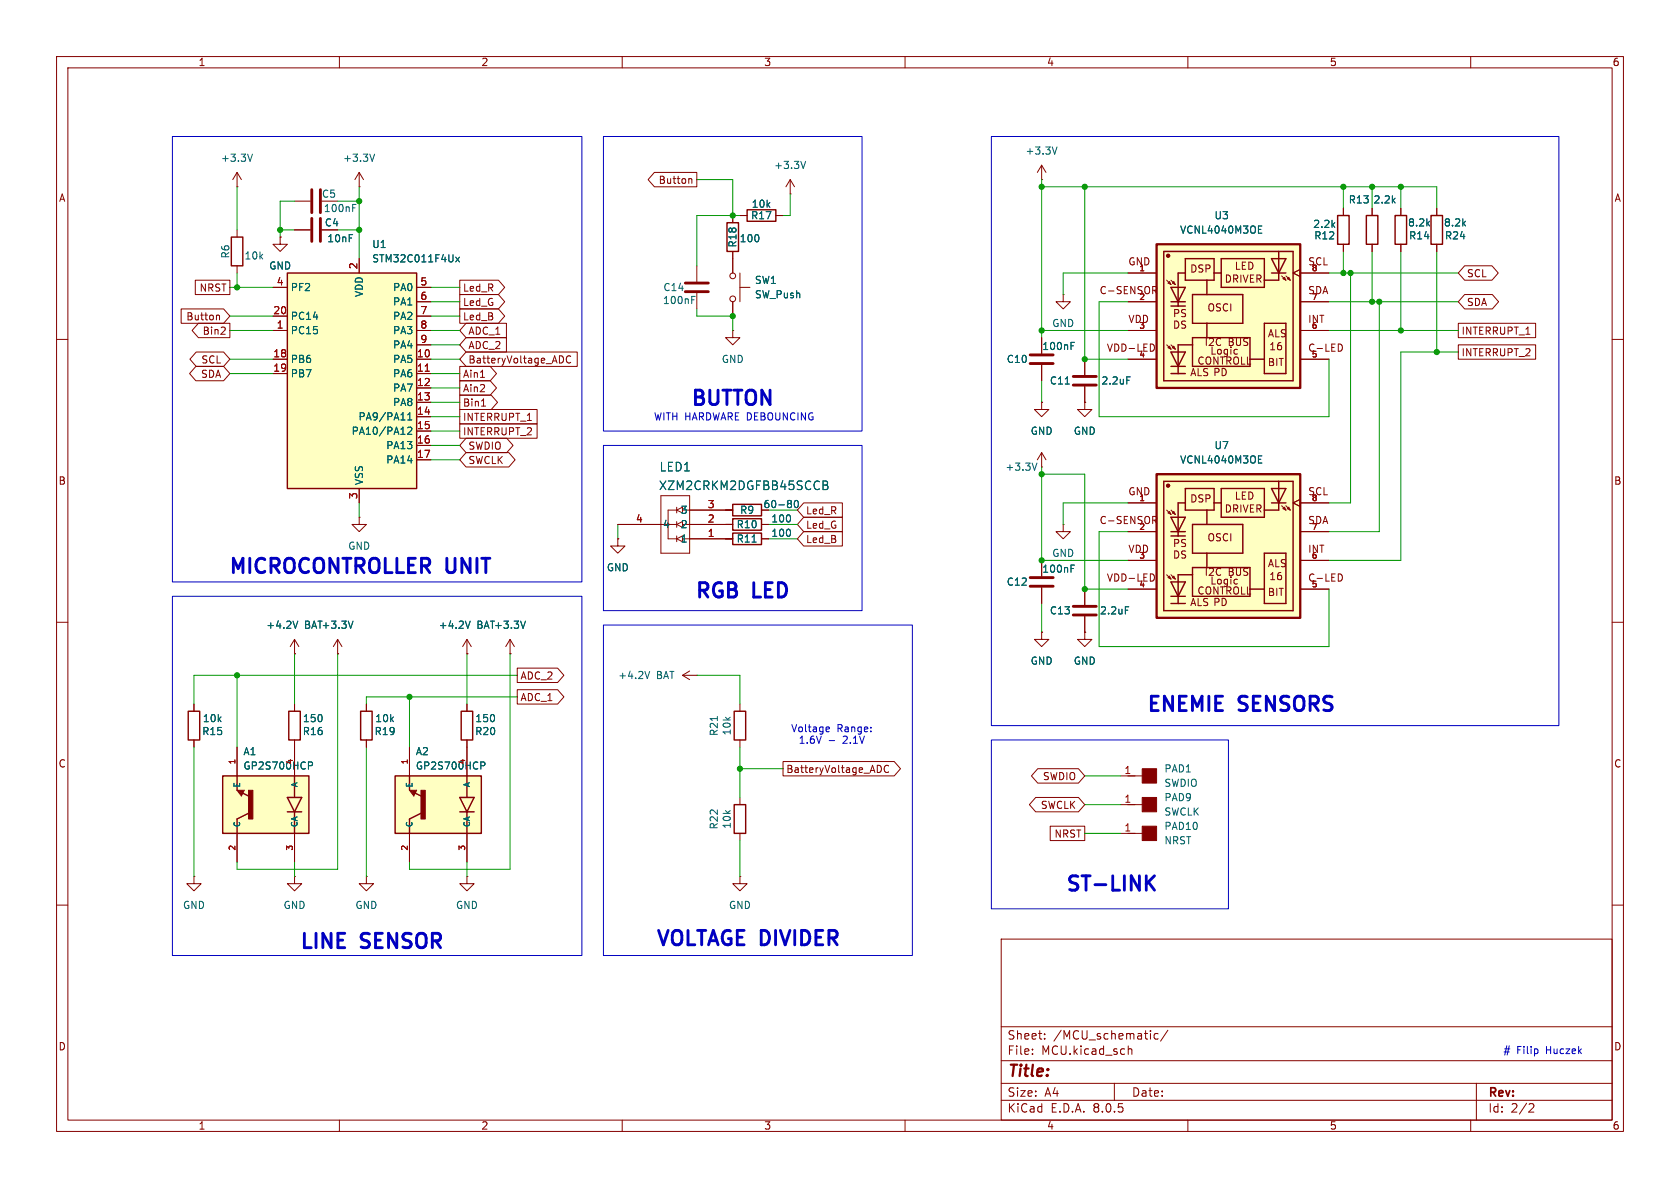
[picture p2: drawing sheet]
<svg xmlns="http://www.w3.org/2000/svg" width="297mm" height="210mm" viewBox="0 0 297 210" stroke-linecap="round" stroke-linejoin="round" font-family="sans-serif">
<g fill="none" stroke="#840000" stroke-width=".18">
<path d="M10 10h277v190h-277zM12 12h273v186h-273zM60 10v2M110 10v2M160 10v2M210 10v2M260 10v2M10 60h2M41.9 40.6v1.3M41.9 47v1.3M285 60h2M10 110h2"/>
<path d="M52.1 115.6h.1M52.1 113l-.8 1.3M52.1 113v2.6M52.1 113l.7 1.3M82.5 115.6h.1M82.5 113l-.7 1.3M82.5 113v2.6M82.5 113l.8 1.3M90.2 115.6h.1M90.2 113l-.8 1.3M90.2 113v2.6M90.2 113l.7 1.3"/>
<path d="M285 110h2M10 160h2M34.3 154.9v1.3h1.3l-1.3 1.3-1.3-1.3h1.3M34.3 154.9h.1M52.1 154.9v1.3h1.2l-1.2 1.3-1.3-1.3h1.3M52.1 154.9h.1M64.8 154.9v1.3h1.2l-1.2 1.3-1.3-1.3h1.3M64.8 154.9h.1M82.5 154.9v1.3h1.3l-1.3 1.3-1.2-1.3h1.2M82.5 154.9h.1M285 160h2M177 166h108v32h-108z"/>
<path d="M60 198v2M110 198v2M160 198v2M177 194.5h108M177 191.5h108M177 187.5h108M177 181.5h108M182.5 186.3v.1M182.5 185.5v.1M184.7 183.6v.1M184.7 182.8v.1M197 191.5v3"/>
<path d="M199.5 184.9v1.5M199.5 185.5l.2-.1 .3 .1 .1 .9M204.7 182.8l-.4-.1-.3 .3v.4l.2 .2h.5M206.5 182.1l-1.3 2M210 198v2M260 198v2M261 191.5v6.5M270.5 195.1l.5 .1 .2 .3-1 1.1h1"/>
</g>
<path d="M52.6 109.8l-.4 1.3M83.1 109.8l-.4 1.3M92.9 109.8l-.4 1.3" fill="none" stroke="#006464" stroke-width=".18"/>
<path d="M40.9 41.9h2v5.1h-2z" fill="none" stroke="#840000" stroke-width=".25"/>
<path d="M39.4 137.2h15.2v10.1h-15.2z" fill="#ffffc2"/>
<path d="M129.5 91.7h5.1v2h-5.1zM129.5 89.2h5.1v2h-5.1zM39.4 137.2h15.2v10.1h-15.2zM41.9 137.2v2.5M42.9 139.8h-.7l.5 .7 .2-.5h-.4l.2 .2M52.1 137.2v3.8M42.9 140.2l1.2 .6M43.9 143.8l-2 1v2.5M50.8 143.5h2.5M50.8 141h2.5l-1.2 2.5zM52.1 143.5v3.8" fill="none" stroke="#840000" stroke-width=".25"/>
<path d="M43.9 139.7h.8v5.1h-.8z" fill="#840000" stroke="#840000" stroke-width=".18"/>
<g fill="none" stroke="#840000" stroke-width=".18">
<path d="M41.9 33h.1M41.9 30.5v2.5M41.9 30.5l-.8 1.3M41.9 30.5l.8 1.3M52.1 35.6h2.8M56.9 35.6h2.8M63.5 33h.1M63.5 30.5l-.8 1.3M63.5 30.5v2.5M63.5 30.5l.8 1.3M49.5 41.9v1.3h1.3l-1.3 1.3-1.2-1.3h1.2M49.5 41.9h.1"/>
<path d="M52.1 40.6h2.8M63.5 91.4v1.3h1.3l-1.3 1.3-1.3-1.3h1.3M63.5 91.4h.1M109.2 92.7h10.4M116.8 87.6h5.1v10.2h-5.1zM119.6 90.2h-1.5v5.1h1.5M119.6 95.3l1 .5M119.6 89.7v1M119.6 92.2v1M119.6 94.7v1.1M119.6 92.7l1 .5M119.6 90.2l1 .5"/>
<path d="M120.6 92.7h8.9M120.6 95.3h8.9M120.6 90.2h8.9M120.6 94.7l-1 .6M120.6 92.2l-1 .5M120.6 89.7l-1 .5M134.6 92.7h1.3M59.7 115.6h.1M59.7 113l-.8 1.3M59.7 113v2.6M59.7 113l.8 1.3M41.9 139.7h1.3l-.5 1z"/>
<path d="M41.9 132.1v5.1M52.1 132.1v5.1M41.9 147.3v5.1M52.1 147.3v5.1"/>
</g>
<path d="M44.6 27.2l-.4 1.3M62.3 36.7h.5M62.3 36.1h.6M66.2 27.2l-.4 1.3M140.5 88.6l.2-.1a.68 .68 0 0 1 .5 .6 .68 .68 0 0 1-.5 .6l-.2-.1-.1-.4zM145.5 85h.5l.2 .2 .1 .3-.3 .3M145.5 85.8h.5M146 85.8a.41 .41 0 0 1 .4 .3 .41 .41 0 0 1-.3 .4h-.6M62.4 109.8l-.4 1.3M54.5 134.7h.5l.3 .2-.2 .4-.6 .1" fill="none" stroke="#006464" stroke-width=".18"/>
<path d="M55.1 33.5v4.1M55.1 38.6v4.1M56.6 33.5v4.1M56.6 38.6v4.1" fill="none" stroke="#840000" stroke-width=".51"/>
<path d="M50.8 48.3h22.9v38.1h-22.9z" fill="#ffffc2"/>
<path d="M128.5 39.4h2.1v5.1h-2.1zM132.1 37.1h5.1v2h-5.1zM50.8 48.3h22.9v38.1h-22.9zM33.3 125.7h2v5.1h-2zM51.1 125.7h2v5.1h-2zM63.8 125.7h2v5.1h-2zM81.5 125.7h2.1v5.1h-2.1z" fill="none" stroke="#840000" stroke-width=".25"/>
<g fill="none" stroke="#840000" stroke-width=".18">
<path d="M129.5 38.1v1.3M130.8 38.1h1.3M137.2 38.1h1.2M139.7 34.3h.1M139.7 31.8l-.8 1.2M139.7 31.8v2.5M139.7 31.8l.8 1.2M48.3 58.4h2.5M48.3 55.9h2.5M48.3 50.8h2.5M63.5 45.7v2.6M73.7 58.4h2.5"/>
<path d="M73.7 55.9h2.5M73.7 50.8h2.5M73.7 53.3h2.5M123.2 47v2.8M123.2 51.8v2.8M129.5 58.4v1.3h1.3l-1.3 1.3-1.2-1.3h1.2M129.5 58.4h.1M129.5 44.5v3.8M129.5 53.3v2.6M130.8 50.8h1.8M130.8 48.3v5M48.3 63.5h2.5"/>
<path d="M48.3 66h2.5M73.7 63.5h2.5M73.7 66h2.5M73.7 68.6h2.5M73.7 71.1h2.5M73.7 73.7h2.5M73.7 76.2h2.5M73.7 78.7h2.5M73.7 61h2.5M63.5 86.4v2.5M73.7 81.3h2.5M109.2 95.3v1.2h1.3l-1.3 1.3-1.3-1.3h1.3"/>
<path d="M109.2 95.3h.1M34.3 124.5v1.2M34.3 130.8v1.3M52.1 124.5v1.2M52.1 130.8v1.3M64.8 124.5v1.2M64.8 130.8v1.3M82.5 124.5v1.2M82.5 130.8v1.3"/>
<circle cx="129.5" cy="52.8" r=".51"/>
<circle cx="129.5" cy="48.8" r=".51"/>
</g>
<path d="M75.2 65.6h.7" fill="none" stroke="#a90000" stroke-width=".18"/>
<path d="M142.4 28.5l-.4 1.3M80.6 45.5l.6 .8M81.2 45.5l-.6 .8M122.3 53h.4M122.3 52.4h.6M72.1 74.2h.7M72.1 73.3l.3-.3v1.2M72.1 75.6l.5-.1 .2 .4-.8 .9h.8" fill="none" stroke="#006464" stroke-width=".18"/>
<path d="M121.2 50h4M121.2 51.6h4" fill="none" stroke="#840000" stroke-width=".51"/>
<path d="M69.8 137.2h15.3v10.1h-15.3z" fill="#ffffc2"/>
<path d="M129.5 94.2h5.1v2.1h-5.1zM69.8 137.2h15.3v10.1h-15.3zM72.4 137.2v2.5M73.4 139.8h-.8l.6 .7 .2-.5h-.4l.2 .2M82.5 137.2v3.8M129.8 125.7h2v5.1h-2zM73.4 140.2l1.2 .6M74.4 143.8l-2 1v2.5M81.3 143.5h2.5M81.3 141h2.5l-1.3 2.5zM82.5 143.5v3.8M129.8 142.2h2v5.1h-2z" fill="none" stroke="#840000" stroke-width=".25"/>
<path d="M74.4 139.7h.8v5.1h-.8z" fill="#840000" stroke="#840000" stroke-width=".18"/>
<g fill="none" stroke="#840000" stroke-width=".18">
<path d="M128.3 95.3h1.2M134.6 95.3h1.3M120.6 119.4l1.3 .7M120.6 119.4h2.6M121.9 118.6l-1.3 .8M123.2 119.4h.1M184.1 111.8v1.2h1.3l-1.3 1.3-1.2-1.3h1.2M184.1 111.8h.1M191.8 111.8v1.2h1.2l-1.2 1.3-1.3-1.3h1.3M191.8 111.8h.1M191.8 104.1v2.8M191.8 109v2.8"/>
<path d="M72.4 139.7h1.3l-.5 1zM72.4 132.1v5.1M82.5 132.1v5.1M130.8 124.5v1.2M130.8 130.8v1.3M72.4 147.3v5.1M82.5 147.3v5.1M130.8 154.9v1.3h1.3l-1.3 1.3-1.3-1.3h1.3M130.8 154.9h.1M130.8 141v1.2M130.8 147.3v1.3"/>
</g>
<path d="M133 95.8h.7M114.9 118.7l-.5 1.3M198.9 107.3h.7M85 134.7h.5l.2 .2-.1 .4-.6 .1M126.8 126.7v.7" fill="none" stroke="#006464" stroke-width=".18"/>
<path d="M189.7 107.2h4.1M189.7 108.7h4.1" fill="none" stroke="#840000" stroke-width=".51"/>
<path d="M204.5 83.8h25.4v25.4h-25.4z" fill="#ffffc2"/>
<path d="M204.5 83.8h25.4v25.4h-25.4z" fill="none" stroke="#840000" stroke-width=".41"/>
<g fill="none" stroke="#840000" stroke-width=".25">
<path d="M205.7 85.1h22.9v22.9h-22.9zM207 94h2.5M207 91.4h2.5l-1.2 2.6zM207 94.7h2.5M209.5 88.9h-1.2v5.8M209.5 86.4h5.1v3.8h-5.1zM210.8 92.7h8.9v5.1h-8.9zM213.4 90.2v2.5M213.4 97.8v2.5M214.6 88.9h1.3M215.9 86.4h7.6v5h-7.6zM223.5 97.8h3.8v8.9h-3.8z"/>
<path d="M224.8 88.9h2.5M224.8 86.4h2.5l-1.2 2.5zM226.1 85.1v5.1h-2.6M207 102.9h2.5l-1.2 2.5zM207 106.7h2.5M207 105.4h2.5M210.8 101.6h-2.5v5.1M223.5 104.1h-2.5v-3.8h-10.2v5.1h10.2"/>
<circle cx="206.5" cy="85.9" r=".18"/>
<circle cx="206.5" cy="85.9" r=".25"/>
<circle cx="206.6" cy="85.9" r=".13"/>
</g>
<g fill="none" stroke="#840000" stroke-width=".18">
<path d="M184.1 59.7v2.8M188 52.1v1.2h1.2l-1.2 1.3-1.3-1.3h1.3M188 52.1h.1M184.1 71.1v1.3h1.3l-1.3 1.3-1.2-1.3h1.2M184.1 71.1h.1M184.1 64.5v2.8M191.8 71.1v1.3h1.2l-1.2 1.3-1.3-1.3h1.3M191.8 71.1h.1M191.8 63.5v2.8M191.8 68.3v2.8M184.1 82.6h.1M184.1 80l-.7 1.3"/>
<path d="M184.1 80v2.6M184.1 80l.8 1.3M188 92.7v1.3h1.2l-1.2 1.3-1.3-1.3h1.3M188 92.7h.1M199.4 88.9h5.1M199.4 94h5.1M199.4 99.1h5.1M203.8 91.3h.5l.2 .2-.1 .4-.6 .1M204.1 92l.4 .6M206.2 90.2l.8 .7M206.5 90.7l.3-.3 .2 .5zM207 90.2l.8 .7"/>
<path d="M207.3 90.7l.2-.3 .3 .5zM226.6 89.4l.7 .8M226.8 89.9l.3-.2 .2 .5zM227.3 89.4l.8 .8M227.6 89.9l.2-.2 .3 .5zM229.9 88.3l-1.3 .6 1.3 .6M229.9 88.9h5M229.9 94h5M229.9 99.1h5M199.4 104.1h5.1M203.8 101.5l.3 .5-.3 .7M206.2 101.6l.8 .8"/>
<path d="M206.5 102.1l.3-.2 .2 .5zM207 101.6l.8 .8M207.3 102.1l.2-.2 .3 .5zM218.8 103.2h-.2M229.9 104.1h5M236.9 101.5a.68 .68 0 0 1 .4 .6 .68 .68 0 0 1-.4 .6"/>
</g>
<path d="M188.3 67.9h.8M189.3 61.1h.5M189.3 60.5h.6M199.2 66.6h.6M183.3 81.9l-.4 1.2M222.5 81.2h.4M222.5 81.9h.6M222.5 80.6h.6" fill="none" stroke="#006464" stroke-width=".18"/>
<path d="M182.1 62.7h4.1M182.1 64.3h4.1M189.7 66.5h4.1M189.7 68.1h4.1" fill="none" stroke="#840000" stroke-width=".51"/>
<path d="M204.5 43.2h25.4v25.4h-25.4z" fill="#ffffc2"/>
<path d="M204.5 43.2h25.4v25.4h-25.4z" fill="none" stroke="#840000" stroke-width=".41"/>
<g fill="none" stroke="#840000" stroke-width=".25">
<path d="M236.5 38.1h2v5.1h-2zM241.6 38.1h2v5.1h-2zM246.6 38.1h2.1v5.1h-2.1zM253 38.1h2v5.1h-2zM205.7 44.5h22.9v22.8h-22.9zM207 53.3h2.5M207 50.8h2.5l-1.2 2.5zM207 54.1h2.5M209.5 48.3h-1.2v5.8M209.5 45.7h5.1v3.8h-5.1zM210.8 52.1h8.9v5.1h-8.9zM213.4 49.5v2.6"/>
<path d="M213.4 57.2v2.5M214.6 48.3h1.3M215.9 45.7h7.6v5.1h-7.6zM223.5 57.2h3.8v8.8h-3.8zM224.8 48.3h2.5M224.8 45.7h2.5l-1.2 2.6zM226.1 44.5v5h-2.6M207 62.2h2.5l-1.2 2.6zM207 66h2.5M207 64.8h2.5M210.8 61h-2.5v5M223.5 63.5h-2.5v-3.8h-10.2v5.1h10.2"/>
<circle cx="206.5" cy="45.2" r=".18"/>
<circle cx="206.5" cy="45.2" r=".25"/>
<circle cx="206.6" cy="45.2" r=".13"/>
</g>
<g fill="none" stroke="#840000" stroke-width=".18">
<path d="M115.7 30.5h7.5v2.5h-7.5l-1.1-1.2zM121.9 31.6l.4 .2v.6M129.5 38.1v1.3M130.8 38.1h1.3M137.2 38.1h1.2M184.1 31.8h.1M184.1 29.2l-.7 1.3M184.1 29.2v2.6M184.1 29.2l.8 1.3M237.5 36.8v1.3M242.6 36.8v1.3M247.6 36.8v1.3"/>
<path d="M254 36.8v1.3M32 54.6h7.5l1.1 1.3-1.1 1.3h-7.5zM34.5 49.5h6.1v2.6h-6.1zM35.1 57.1h5.5v2.6h-5.5l-1.1-1.3zM38.4 55.7l.4 .2v.7M39 59.1h.8M39.8 57.9v.5M48.3 58.4h2.5M48.3 55.9h2.5M48.3 50.8h2.5M49.5 41.9h.1M52.1 40.6h2.8"/>
<path d="M63.5 45.7v2.6M73.7 53.3h2.5M73.7 58.4h2.5M73.7 55.9h2.5M73.7 50.8h2.5M81.3 54.6h6.8l1.1 1.3-1.1 1.3h-6.8zM81.3 49.5h6.8l1.1 1.3-1.1 1.3h-6.8zM81.3 52.1h6.8l1.1 1.2-1.1 1.3h-6.8zM82.4 59.7h7.1v2.5h-7.1l-1.1-1.2zM82.4 57.1h7.1v2.6h-7.1l-1.1-1.3zM129.5 44.5v3.8M129.5 53.3v2.6"/>
<path d="M184.1 59.7v2.8M199.4 48.3h5.1M199.4 53.3h5.1M199.4 58.4h5.1M203.8 50.6h.5l.2 .3-.1 .4h-.6M204.1 51.3l.4 .6M206.2 49.5l.8 .8M206.5 50l.3-.2 .2 .5zM207 49.5l.8 .8M207.3 50l.2-.2 .3 .5zM226.6 48.8l.7 .7M226.8 49.3l.3-.3 .2 .5z"/>
<path d="M227.3 48.8l.8 .7M227.6 49.3l.2-.3 .3 .5zM229.9 47.6l-1.3 .7 1.3 .6M229.9 48.3h5M229.9 53.3h5M229.9 58.4h5M237.5 43.2v1.3M242.6 43.2v1.3M247.6 43.2v1.3M254 43.2v1.3M257.8 57.1h13.7v2.6h-13.7zM258.9 52.1h4.9l1.1 1.2-1.1 1.3h-4.9l-1.1-1.3z"/>
<path d="M258.9 47h4.9l1.1 1.3-1.1 1.2h-4.9l-1.1-1.2zM34.6 64.8h4.9l1.1 1.2-1.1 1.3h-4.9l-1.1-1.3zM34.7 62.2h4.8l1.1 1.3-1.1 1.3h-4.8l-1.1-1.3zM48.3 63.5h2.5M48.3 66h2.5M73.7 63.5h2.5M73.7 66h2.5M73.7 68.6h2.5M73.7 71.1h2.5M73.7 73.7h2.5M73.7 76.2h2.5M73.7 78.7h2.5"/>
<path d="M73.7 61h2.5M81.3 74.9h13.7v2.6h-13.7zM81.3 72.4h13.7v2.5h-13.7zM81.3 64.8h5.4l1.1 1.2-1.1 1.3h-5.4zM81.3 67.3h5.4l1.1 1.3-1.1 1.3h-5.4zM81.3 69.8h5.5l1.2 1.3-1.2 1.3h-5.5zM82.4 77.5h7.2l1.1 1.2-1.1 1.3h-7.2l-1.1-1.3zM82.4 62.2h19.6v2.6h-19.6l-1.1-1.3zM84.9 66.7h.8M85.1 71.8h.7M99.6 63.2v.7M100.9 63a.6 .6 0 0 0-.8 .4 .6 .6 0 0 0 .6 .8l.2-.2"/>
<path d="M184.1 71.1h.1M184.1 64.5v2.8M191.8 71.1h.1M191.8 63.5v2.8M191.8 68.3v2.8M199.4 63.5h5.1M203.8 60.9l.3 .5-.3 .6M206.2 61l.8 .7M206.5 61.5l.3-.3 .2 .5zM207 61l.8 .7M207.3 61.5l.2-.3 .3 .5zM218.8 62.5l-.2 .1"/>
<path d="M229.9 63.5h5M236.9 60.8a.68 .68 0 0 1 .4 .7 .68 .68 0 0 1-.4 .6M257.8 61h13.7v2.5h-13.7zM63.5 86.4v2.5M73.7 81.3h2.5M82.4 80h7.6l1.1 1.3-1.1 1.3h-7.6l-1.1-1.3zM109.2 95.3h.1M109.2 92.7h7.6M121.9 90.2h7.6M121.9 92.7h7.6M121.9 95.3h7.6M134.6 92.7h1.3"/>
<path d="M134.6 95.3h1.3M142.1 88.9h6.8v2.5h-6.8l-1.1-1.2zM142.1 94h6.8v2.5h-6.8l-1.1-1.2zM142.1 91.4h6.8v2.6h-6.8l-1.1-1.3zM184.1 99.1v2.8M199.4 88.9h5.1M199.4 94h5.1M199.4 99.1h5.1M229.9 88.3l-1.3 .6 1.3 .6M229.9 88.9h5M229.9 94h5M229.9 99.1h5"/>
<path d="M52.1 115.6h.1M59.7 115.6h.1M82.5 115.6h.1M90.2 115.6h.1M91.4 118.1h7.2l1.1 1.3-1.1 1.3h-7.2zM184.1 111.8h.1M184.1 103.9v2.8M191.8 111.8h.1M191.8 104.1v2.8M191.8 109v2.8M199.4 104.1h5.1M229.9 104.1h5"/>
<path d="M34.3 124.5v1.2M34.3 130.8v1.3M41.9 132.1v5.1M52.1 124.5v1.2M52.1 130.8v6.4M64.8 124.5v1.2M64.8 130.8v1.3M72.4 132.1v5.1M82.5 124.5v1.2M82.5 130.8v6.4M91.4 121.9h7.2l1.1 1.3-1.1 1.3h-7.2zM138.4 134.6h19.7l1.1 1.3-1.1 1.3h-19.7z"/>
<path d="M155.8 135.6v.7M157.1 135.4a.6 .6 0 0 0-.8 .4 .6 .6 0 0 0 .6 .8l.2-.2M183.5 135.9h7.2l1.1 1.3-1.1 1.2h-7.2l-1.2-1.2zM198.1 137.2h5.1M41.9 147.3v5.1M52.1 147.3v5.1M72.4 147.3v5.1M82.5 147.3v5.1M183.1 141h7.6l1.1 1.2-1.1 1.3h-7.6l-1.1-1.3zM185.7 146h6.1v2.6h-6.1zM198.1 147.3h5.1M198.1 142.2h5.1"/>
</g>
<g fill="none" stroke="#006464" stroke-width=".18">
<path d="M186.9 26l-.5 1.2M222.5 39.9h.6M80.6 45.5l.6 .8M81.2 45.5l-.6 .8M222.5 40.6h.4M222.5 41.2h.6M72.1 74.2h.7M72.1 73.3l.3-.3v1.2M72.1 75.6l.5-.1 .2 .4-.8 .9h.8M188.3 67.9h.8M189.3 61.1h.5M189.3 60.5h.6"/>
<path d="M199.2 66.6h.6M133 95.8h.7M140.5 88.6l.2-.1a.68 .68 0 0 1 .5 .6 .68 .68 0 0 1-.5 .6l-.2-.1-.1-.4zM145.5 85h.5l.2 .2 .1 .3-.3 .3M145.5 85.8h.5M146 85.8a.41 .41 0 0 1 .4 .3 .41 .41 0 0 1-.3 .4h-.6M189.3 99.9h.6M222.5 81.2h.4M222.5 81.9h.6M222.5 80.6h.6M52.6 109.8l-.4 1.3M62.4 109.8l-.4 1.3"/>
<path d="M83.1 109.8l-.4 1.3M92.9 109.8l-.4 1.3M189.3 100.5h.5M198.9 107.3h.7M54.5 134.7h.5l.3 .2-.2 .4-.6 .1M85 134.7h.5l.2 .2-.1 .4-.6 .1"/>
</g>
<path d="M182.1 102.1h4.1M182.1 103.6h4.1" fill="none" stroke="#840000" stroke-width=".51"/>
<g fill="#840000" stroke="#840000" stroke-width=".18">
<path d="M201.9 135.9h2.6v2.5h-2.6z"/>
<path d="M201.9 146.1h2.6v2.5h-2.6z"/>
<path d="M201.9 141h2.6v2.5h-2.6z"/>
</g>
<path d="M30.5 24.1h72.4v78.8h-72.4zM106.7 24.1h45.7v52.1h-45.7zM175.3 24.1h100.3v104.2h-100.3zM106.7 78.7h45.7v29.3h-45.7zM30.5 105.4h72.4v63.5h-72.4zM106.7 110.5h54.6v58.4h-54.6zM146.2 128.5l.4 .1v.2l-.6 .1M146.6 129.3l-.4 .1M146.6 130.9h.9M175.3 130.8h41.9v29.9h-41.9z" fill="none" stroke="#0000c2" stroke-width=".18"/>
<path d="M203 155.9l1.1 1.5M204.1 154.8l-1.5 1.5" fill="none" stroke="#0000c2" stroke-width=".51"/>
<g fill="none" stroke="#009600" stroke-width=".18">
<path d="M41.9 33v7.6M52.1 35.6h-2.6v6.3M59.7 35.6h3.8M63.5 33v12.7M123.2 31.8h6.3v6.3M130.8 38.1h-7.6v8.9M139.7 34.3v3.8h-1.3M184.1 31.8v27.9M184.1 33h69.9v3.8M191.8 33v30.5h7.6M237.5 33v3.8M242.6 33v3.8"/>
<path d="M247.6 33v3.8M40.6 55.9h7.7M40.6 50.8h7.7M40.6 58.4h7.7M41.9 48.3v2.5M49.5 40.6h2.6M59.7 40.6h3.8M76.2 55.9h5.1M76.2 50.8h5.1M76.2 58.4h5.1M76.2 53.3h5.1M123.2 54.6v1.3h6.3v2.5"/>
<path d="M184.1 58.4h15.3M199.4 48.3h-11.4v3.8M199.4 53.3h-5.1v20.4h40.6v-10.2M234.9 58.4h22.9M234.9 48.3h22.9M234.9 53.3h22.9M237.5 44.5v3.8M238.8 48.3v40.6h-3.9M242.6 44.5v8.8M243.8 53.3v40.7h-8.9M247.6 44.5v13.9M254 44.5v17.7"/>
<path d="M40.6 63.5h7.7M40.6 66h7.7M76.2 63.5h5.1M76.2 66h5.1M76.2 71.1h5.1M76.2 61h5.1M76.2 68.6h5.1M76.2 73.7h5.1M76.2 76.2h5.1M76.2 78.7h5.1M184.1 67.3v3.8M257.8 62.2h-10.2v36.9h-12.7"/>
<path d="M63.5 88.9v2.5M76.2 81.3h5.1M109.2 92.7v2.6M128.3 90.2h1.2M128.3 95.3h1.2M128.3 92.7h1.2M135.9 90.2h5.1M135.9 95.3h5.1M135.9 92.7h5.1M184.1 82.6v16.5h15.3M184.1 83.8h7.7v20.3h7.6M199.4 88.9h-11.4v3.8"/>
<path d="M199.4 94h-5.1v20.3h40.6v-10.2M41.9 119.4v12.7M52.1 115.6v8.9M59.7 115.6v38.1h-17.8v-1.3M82.5 115.6v8.9M90.2 115.6v38.1h-17.8v-1.3M91.4 119.4h-57.1v5.1M123.2 119.4h7.6v5.1M184.1 106.7v5.1M34.3 132.1v22.8M64.8 132.1v22.8M72.4 123.2v8.9"/>
<path d="M91.4 123.2h-26.6v1.3M130.8 135.9h7.6M130.8 132.1v8.9M191.8 137.2h6.3M52.1 152.4v2.5M82.5 152.4v2.5M130.8 148.6v6.3M191.8 147.3h6.3M191.8 142.2h6.3"/>
</g>
<path d="M75.2 65.6h.7" fill="none" stroke="#a90000" stroke-width=".18"/>
<g fill="#009600" stroke="#009600" stroke-width=".18">
<circle cx="129.5" cy="38.1" r=".46"/>
<circle cx="129.5" cy="55.9" r=".46"/>
<circle cx="41.9" cy="119.4" r=".46"/>
<circle cx="72.4" cy="123.2" r=".46"/>
<circle cx="63.5" cy="40.6" r=".46"/>
<circle cx="63.5" cy="35.6" r=".46"/>
<circle cx="49.5" cy="40.6" r=".46"/>
<circle cx="41.9" cy="50.8" r=".46"/>
<circle cx="130.8" cy="135.9" r=".46"/>
<circle cx="184.1" cy="33" r=".46"/>
<circle cx="191.8" cy="63.5" r=".46"/>
<circle cx="184.1" cy="83.8" r=".46"/>
<circle cx="191.8" cy="33" r=".46"/>
<circle cx="184.1" cy="58.4" r=".46"/>
<circle cx="254" cy="62.2" r=".46"/>
<circle cx="191.8" cy="104.1" r=".46"/>
<circle cx="184.1" cy="99.1" r=".46"/>
<circle cx="242.6" cy="33" r=".46"/>
<circle cx="237.5" cy="33" r=".46"/>
<circle cx="238.8" cy="48.3" r=".46"/>
<circle cx="237.5" cy="48.3" r=".46"/>
<circle cx="247.6" cy="33" r=".46"/>
<circle cx="243.8" cy="53.3" r=".46"/>
<circle cx="242.6" cy="53.3" r=".46"/>
<circle cx="247.6" cy="58.4" r=".46"/>
</g>
<g font-size="3.5" fill="#0000c2">
<text x="121.8" y="72.4">BUTTON</text>
<text x="40.1" y="102.1">MICROCONTROLLER UNIT</text>
<text x="122.6" y="106.4">RGB</text>
<text x="133.2" y="106.4">LED</text>
<text x="202.4" y="126.5">ENEMIE</text>
<text x="219.1" y="126.5">SENSORS</text>
<text x="188.1" y="158.2">ST-LINK</text>
<text x="115.7" y="167.9">VOLTAGE DIVIDER</text>
<text x="52.7" y="168.4">LINE</text>
<text x="63.9" y="168.4">SENSOR</text>
</g>
<text font-size="2.8" fill="#840000" x="178" y="190.9">Title:</text>
<g font-size="2.1" fill="#006464">
<text x="116.5" y="83.5">LED1</text>
<text x="116.4" y="86.8">XZM2CRKM2DGFBB45SCCB</text>
</g>
<g font-size="2.1" fill="#840000">
<text x="178" y="184">Sheet:</text>
<text x="186.2" y="184">/MCU_schematic/</text>
<text x="178" y="186.7">File:</text>
<text x="184.1" y="186.7">MCU.kicad_sch</text>
<text x="178" y="196.9">KiCad</text>
<text x="178" y="194.1">Size:</text>
<text x="184.7" y="194.1">A4</text>
<text x="185.7" y="196.9">E.D.A.</text>
<text x="193.3" y="196.9">8.0.5</text>
<text x="200" y="194.1">Date:</text>
<text x="263" y="194.3">Rev:</text>
<text x="263" y="196.9">Id:</text>
<text x="267.1" y="196.9">2/2</text>
</g>
<g font-size="1.8" fill="#840000">
<text x="35" y="11.9">1</text>
<text x="85" y="11.9">2</text>
<text x="135" y="11.9">3</text>
<text x="185" y="11.9">4</text>
<text x="235" y="11.9">5</text>
<text x="285" y="11.9">6</text>
<text x="10.3" y="35.9">A</text>
<text x="116.3" y="32.7">Button</text>
<text x="285.3" y="35.9">A</text>
<text x="57.3" y="40.2">C4</text>
<text x="199.4" y="47.1">GND</text>
<text x="218.2" y="47.9">LED</text>
<text x="231.2" y="47.1">SCL</text>
<text x="35.2" y="51.8">NRST</text>
<text x="81.8" y="51.8">Led_R</text>
<text x="194.3" y="52.2">C-SENSOR</text>
<text x="210.3" y="48.4">DSP</text>
<text x="216.4" y="50.2">DRIVER</text>
<text x="231.2" y="52.2">SDA</text>
<text x="259.2" y="49.2">SCL</text>
<text x="32.8" y="56.8">Button</text>
<text x="35.7" y="59.4">Bin2</text>
<text x="81.8" y="56.8">Led_B</text>
<text x="81.8" y="54.3">Led_G</text>
<text x="82.7" y="59.4">ADC_1</text>
<text x="199.4" y="57.3">VDD</text>
<text x="207.3" y="56.3">PS</text>
<text x="207.3" y="58.3">DS</text>
<text x="213.4" y="55.3">OSCI</text>
<text x="224" y="59.8">ALS</text>
<text x="231.2" y="57.3">INT</text>
<text x="258.3" y="59.4">INTERRUPT_1</text>
<text x="259.2" y="54.3">SDA</text>
<text x="35.5" y="64.5">SCL</text>
<text x="82.7" y="61.9">ADC_2</text>
<text x="82.7" y="64.5">BatteryVoltage_ADC</text>
<text x="195.6" y="62.4">VDD-LED</text>
<text x="211.6" y="64.7">CONTROLL</text>
<text x="212.8" y="61.4">I2C</text>
<text x="213.9" y="62.9">Logic</text>
<text x="217.1" y="61.4">BUS</text>
<text x="224" y="64.9">BIT</text>
<text x="224.3" y="62.1">16</text>
<text x="231.2" y="62.4">C-LED</text>
<text x="258.3" y="63.2">INTERRUPT_2</text>
<text x="35.4" y="67">SDA</text>
<text x="81.8" y="67">Ain1</text>
<text x="81.8" y="69.5">Ain2</text>
<text x="210.3" y="66.7">ALS PD</text>
<text x="81.8" y="77.2">INTERRUPT_2</text>
<text x="81.8" y="74.6">INTERRUPT_1</text>
<text x="81.8" y="72.1">Bin1</text>
<text x="82.7" y="79.7">SWDIO</text>
<text x="82.7" y="82.2">SWCLK</text>
<text x="10.3" y="85.9">B</text>
<text x="199.4" y="87.8">GND</text>
<text x="210.3" y="89">DSP</text>
<text x="218.2" y="88.5">LED</text>
<text x="231.2" y="87.8">SCL</text>
<text x="285.3" y="85.9">B</text>
<text x="134.9" y="90">60-80</text>
<text x="142.4" y="91.1">Led_R</text>
<text x="142.4" y="93.7">Led_G</text>
<text x="194.3" y="92.9">C-SENSOR</text>
<text x="213.4" y="95.9">OSCI</text>
<text x="216.4" y="90.8">DRIVER</text>
<text x="231.2" y="92.9">SDA</text>
<text x="142.4" y="96.2">Led_B</text>
<text x="199.4" y="97.9">VDD</text>
<text x="207.3" y="96.9">PS</text>
<text x="207.3" y="99">DS</text>
<text x="224" y="100.5">ALS</text>
<text x="231.2" y="97.9">INT</text>
<text x="195.6" y="103">VDD-LED</text>
<text x="210.3" y="107.4">ALS PD</text>
<text x="211.6" y="105.3">CONTROLL</text>
<text x="212.8" y="102">I2C</text>
<text x="213.9" y="103.5">Logic</text>
<text x="217.1" y="102">BUS</text>
<text x="224" y="105.6">BIT</text>
<text x="224.3" y="102.8">16</text>
<text x="231.2" y="103">C-LED</text>
<text x="91.9" y="124.1">ADC_1</text>
<text x="91.9" y="120.3">ADC_2</text>
<text x="10.3" y="135.9">C</text>
<text x="138.9" y="136.9">BatteryVoltage_ADC</text>
<text x="285.3" y="135.9">C</text>
<text x="183.9" y="143.2">SWCLK</text>
<text x="184.3" y="138.1">SWDIO</text>
<text x="186.3" y="148.3">NRST</text>
<text x="10.3" y="185.9">D</text>
<text x="285.3" y="185.9">D</text>
<text x="35" y="199.9">1</text>
<text x="85" y="199.9">2</text>
<text x="135" y="199.9">3</text>
<text x="185" y="199.9">4</text>
<text x="235" y="199.9">5</text>
<text x="285" y="199.9">6</text>
</g>
<g font-size="1.8" fill="#006464">
<text x="39" y="28.8">+3.3V</text>
<text x="60.6" y="28.8">+3.3V</text>
<text x="181.2" y="27.5">+3.3V</text>
<text x="56.8" y="35.2">C5</text>
<text x="136.8" y="30.1">+3.3V</text>
<text x="57.2" y="37.7">100nF</text>
<text x="132.7" y="39">R17</text>
<text x="132.8" y="36.9">10k</text>
<text x="208.5" y="41.5">VCNL4040M3OE</text>
<text x="214.6" y="39">U3</text>
<text x="232.1" y="40.5">2.2k</text>
<text x="238.3" y="36.2">R13</text>
<text x="242.7" y="36.2">2.2k</text>
<text x="248.8" y="40.2">8.2k</text>
<text x="255.2" y="40.2">8.2k</text>
<text x="40.7" y="45.8" transform="rotate(-90 40.7 45.8)">R6</text>
<text x="43.1" y="46.1">10k</text>
<text x="47.5" y="47.9">GND</text>
<text x="57.8" y="43">10nF</text>
<text x="65.7" y="44">U1</text>
<text x="65.7" y="46.6">STM32C011F4Ux</text>
<text x="130.4" y="43.9" transform="rotate(-90 130.4 43.9)">R18</text>
<text x="130.7" y="43">100</text>
<text x="232.2" y="42.5">R12</text>
<text x="249" y="42.5">R14</text>
<text x="255.4" y="42.5">R24</text>
<text x="51.3" y="51.7">PF2</text>
<text x="64.4" y="52.6" transform="rotate(-90 64.4 52.6)">VDD</text>
<text x="69.4" y="51.7">PA0</text>
<text x="117.1" y="53.9">100nF</text>
<text x="117.2" y="51.7">C14</text>
<text x="133.4" y="50.4">SW1</text>
<text x="133.4" y="52.9">SW_Push</text>
<text x="51.3" y="59.3">PC15</text>
<text x="51.3" y="56.7">PC14</text>
<text x="69.4" y="54.2">PA1</text>
<text x="69.4" y="56.7">PA2</text>
<text x="69.4" y="59.3">PA3</text>
<text x="185.9" y="58">GND</text>
<text x="51.3" y="64.4">PB6</text>
<text x="69.4" y="64.4">PA5</text>
<text x="69.4" y="61.8">PA4</text>
<text x="127.5" y="64.4">GND</text>
<text x="177.9" y="64.4">C10</text>
<text x="184.2" y="62.1">100nF</text>
<text x="51.3" y="66.9">PB7</text>
<text x="69.4" y="66.9">PA6</text>
<text x="69.4" y="69.4">PA7</text>
<text x="69.4" y="72">PA8</text>
<text x="185.5" y="68.2">C11</text>
<text x="194.6" y="68.2">2.2uF</text>
<text x="62.1" y="77.1">PA10/PA12</text>
<text x="63.3" y="74.5">PA9/PA11</text>
<text x="182.1" y="77.1">GND</text>
<text x="189.7" y="77.1">GND</text>
<text x="68.2" y="79.6">PA13</text>
<text x="68.2" y="82.1">PA14</text>
<text x="177.6" y="83.4">+3.3V</text>
<text x="208.5" y="82.1">VCNL4040M3OE</text>
<text x="214.6" y="79.6">U7</text>
<text x="64.4" y="85.9" transform="rotate(-90 64.4 85.9)">VSS</text>
<text x="117.1" y="93.6">4</text>
<text x="120.3" y="93.6">2</text>
<text x="120.3" y="91">3</text>
<text x="130.1" y="93.6">R10</text>
<text x="130.7" y="91">R9</text>
<text x="136.3" y="92.6">100</text>
<text x="136.3" y="95.1">100</text>
<text x="61.5" y="97.4">GND</text>
<text x="107.2" y="101.2">GND</text>
<text x="120.3" y="96.1">1</text>
<text x="130.1" y="96.1">R11</text>
<text x="184.2" y="101.4">100nF</text>
<text x="185.9" y="98.7">GND</text>
<text x="177.9" y="103.7">C12</text>
<text x="47" y="111.4">+4.2V</text>
<text x="53.8" y="111.4">BAT+3.3V</text>
<text x="77.5" y="111.4">+4.2V</text>
<text x="84.3" y="111.4">BAT+3.3V</text>
<text x="185.5" y="108.8">C13</text>
<text x="194.4" y="108.8">2.2uF</text>
<text x="182.1" y="117.7">GND</text>
<text x="189.7" y="117.7">GND</text>
<text x="109.2" y="120.2">+4.2V</text>
<text x="116" y="120.2">BAT</text>
<text x="35.6" y="130.1">R15</text>
<text x="35.8" y="127.9">10k</text>
<text x="53.4" y="130.1">R16</text>
<text x="53.5" y="127.9">150</text>
<text x="66.1" y="130.1">R19</text>
<text x="66.2" y="127.9">10k</text>
<text x="83.9" y="130.1">R20</text>
<text x="83.9" y="127.9">150</text>
<text x="127.1" y="130.2" transform="rotate(-90 127.1 130.2)">R21</text>
<text x="129.4" y="130.1" transform="rotate(-90 129.4 130.1)">10k</text>
<text x="42.9" y="133.7">A1</text>
<text x="42.9" y="136.2">GP2S700HCP</text>
<text x="73.4" y="133.7">A2</text>
<text x="73.4" y="136.2">GP2S700HCP</text>
<text x="205.7" y="136.8">PAD1</text>
<text x="205.7" y="141.8">PAD9</text>
<text x="205.7" y="139.3">SWDIO</text>
<text x="127.1" y="146.7" transform="rotate(-90 127.1 146.7)">R22</text>
<text x="129.4" y="146.6" transform="rotate(-90 129.4 146.6)">10k</text>
<text x="205.7" y="146.9">PAD10</text>
<text x="205.7" y="149.5">NRST</text>
<text x="205.7" y="144.4">SWCLK</text>
<text x="32.3" y="160.9">GND</text>
<text x="50" y="160.9">GND</text>
<text x="62.7" y="160.9">GND</text>
<text x="80.5" y="160.9">GND</text>
<text x="128.8" y="160.9">GND</text>
</g>
<g font-size="1.8" fill="#a90000">
<text x="63.2" y="47.7" transform="rotate(-90 63.2 47.7)">2</text>
<text x="48.8" y="50.5">4</text>
<text x="74.2" y="50.5">5</text>
<text x="74.2" y="53.1">6</text>
<text x="48.2" y="55.6">20</text>
<text x="48.8" y="58.2">1</text>
<text x="74.2" y="55.6">7</text>
<text x="74.2" y="58.2">8</text>
<text x="48.2" y="63.2">18</text>
<text x="48.2" y="65.8">19</text>
<text x="73.6" y="63.2">10</text>
<text x="73.6" y="65.8">11</text>
<text x="74.2" y="60.7">9</text>
<text x="73.6" y="68.3">12</text>
<text x="73.6" y="70.9">13</text>
<text x="73.6" y="73.4">14</text>
<text x="73.6" y="75.9">15</text>
<text x="73.6" y="78.5">16</text>
<text x="73.6" y="81">17</text>
<text x="63.2" y="88.3" transform="rotate(-90 63.2 88.3)">3</text>
<text x="125" y="89.9">3</text>
<text x="112.3" y="92.5">4</text>
<text x="125" y="95">1</text>
<text x="125" y="92.5">2</text>
<text x="198.7" y="136.9">1</text>
<text x="198.7" y="142">1</text>
<text x="198.7" y="147.1">1</text>
</g>
<g font-size="1.8" fill="#0000c2">
<text x="115.5" y="74.5">WITH HARDWARE DEBOUNCING</text>
<text x="139.8" y="129.6">Voltage</text>
<text x="141.1" y="131.7">1.6V</text>
<text x="148" y="129.6">Range:</text>
<text x="149.1" y="131.7">2.1V</text>
<text x="265.7" y="186.5">#</text>
<text x="268.1" y="186.5">Filip</text>
<text x="273.4" y="186.5">Huczek</text>
</g>
<g font-size="1.4" fill="#a90000">
<text x="201.3" y="48">1</text>
<text x="201.3" y="53.1">2</text>
<text x="231.8" y="53.1">7</text>
<text x="231.8" y="48">8</text>
<text x="201.3" y="58.2">3</text>
<text x="231.8" y="58.2">6</text>
<text x="201.3" y="63.2">4</text>
<text x="231.8" y="63.2">5</text>
<text x="201.3" y="88.6">1</text>
<text x="231.8" y="88.6">8</text>
<text x="201.3" y="93.7">2</text>
<text x="231.8" y="93.7">7</text>
<text x="201.3" y="98.8">3</text>
<text x="231.8" y="98.8">6</text>
<text x="201.3" y="103.9">4</text>
<text x="231.8" y="103.9">5</text>
<text x="41.7" y="135.2" transform="rotate(-90 41.7 135.2)">1</text>
<text x="51.8" y="135.2" transform="rotate(-90 51.8 135.2)">4</text>
<text x="72.1" y="135.2" transform="rotate(-90 72.1 135.2)">1</text>
<text x="82.3" y="135.2" transform="rotate(-90 82.3 135.2)">4</text>
<text x="41.7" y="150.5" transform="rotate(-90 41.7 150.5)">2</text>
<text x="51.8" y="150.5" transform="rotate(-90 51.8 150.5)">3</text>
<text x="72.1" y="150.5" transform="rotate(-90 72.1 150.5)">2</text>
<text x="82.3" y="150.5" transform="rotate(-90 82.3 150.5)">3</text>
</g>
<g font-size="1.4" fill="#006464">
<text x="42.6" y="139.3" transform="rotate(-90 42.6 139.3)">E</text>
<text x="52.8" y="139.3" transform="rotate(-90 52.8 139.3)">A</text>
<text x="73.1" y="139.3" transform="rotate(-90 73.1 139.3)">E</text>
<text x="83.3" y="139.3" transform="rotate(-90 83.3 139.3)">A</text>
<text x="42.6" y="146.3" transform="rotate(-90 42.6 146.3)">C</text>
<text x="52.8" y="146.3" transform="rotate(-90 52.8 146.3)">CA</text>
<text x="73.1" y="146.3" transform="rotate(-90 73.1 146.3)">C</text>
<text x="83.3" y="146.3" transform="rotate(-90 83.3 146.3)">CA</text>
</g>
</svg>
